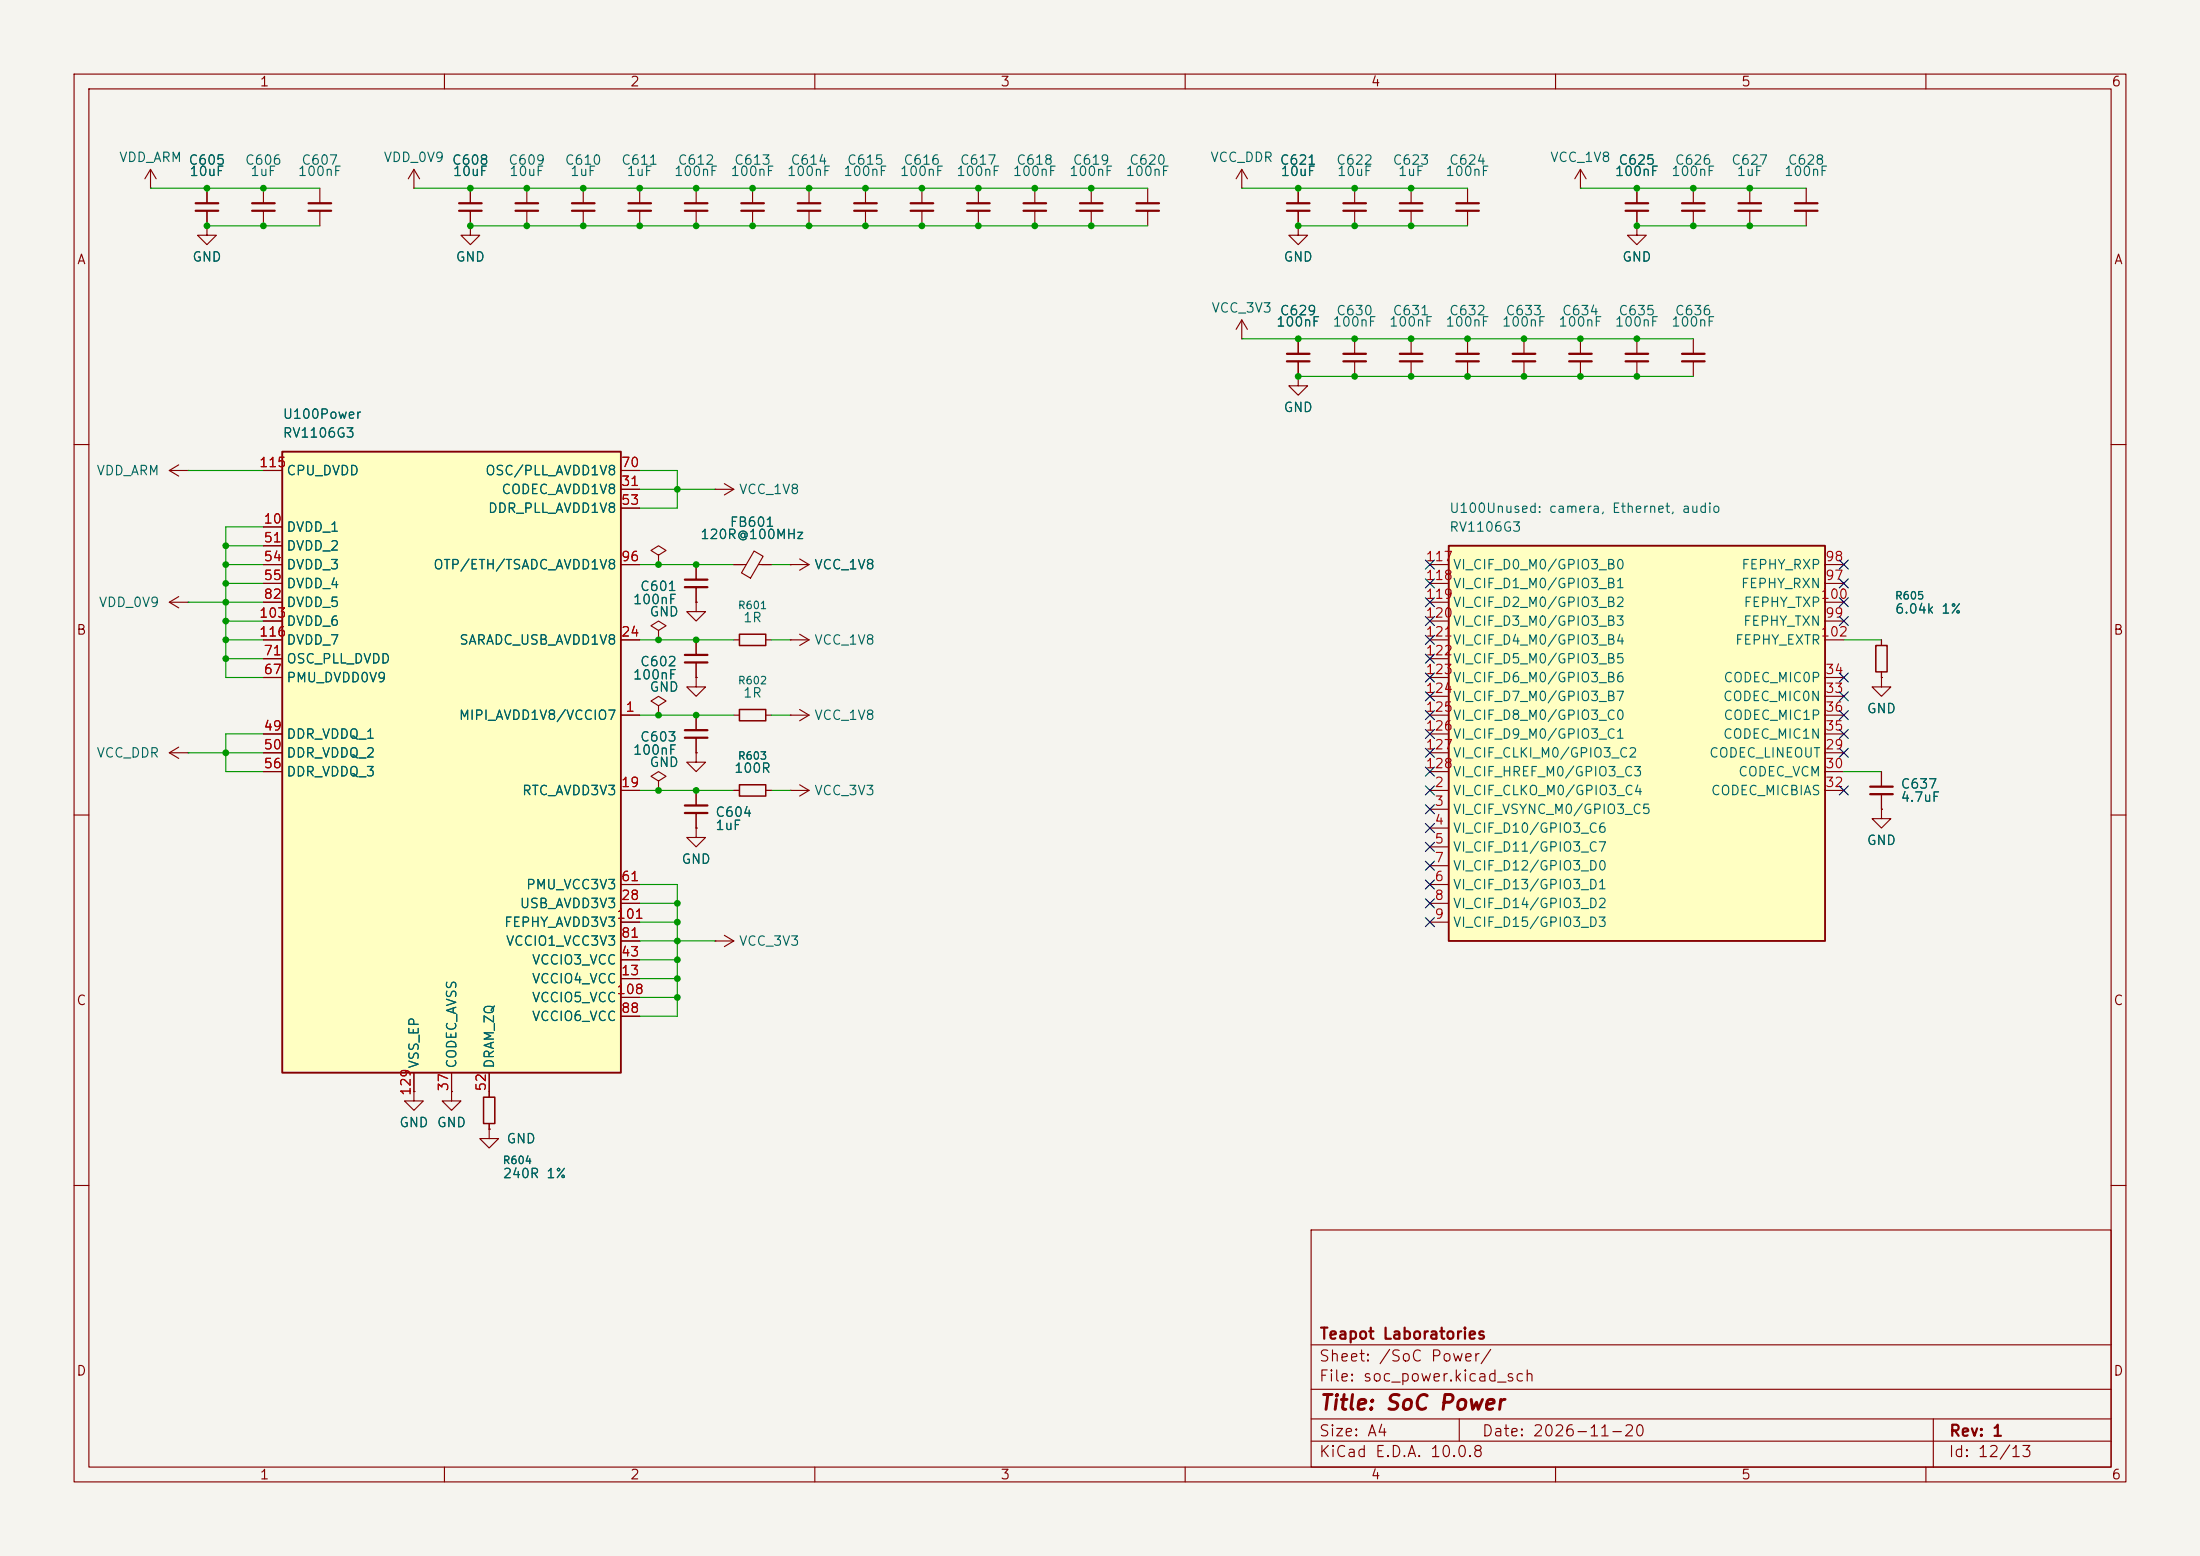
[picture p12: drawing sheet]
<svg xmlns="http://www.w3.org/2000/svg" width="297mm" height="210mm" viewBox="0 0 297 210" stroke-linecap="round" stroke-linejoin="round" font-family="sans-serif">
<path d="M0 0h297v210h-297z" fill="#f5f4ef" stroke="#f5f4ef" stroke-width=".14"/>
<g fill="none" stroke="#840000" stroke-width=".15">
<path d="M10 10h277v190h-277zM12 12h273v186h-273zM60 10v2M110 10v2M160 10v2M210 10v2M260 10v2M55.9 25.4h.1M55.9 22.9l-.8 1.2M55.9 22.9l.7 1.2M55.9 22.9v2.5M63.5 30.5v1.3h1.3l-1.3 1.2-1.3-1.2h1.3"/>
<path d="M63.5 30.5h.1M63.5 25.4v2M63.5 28.4v2.1M94 25.4v2M94 28.4v2.1M101.6 25.4v2M101.6 28.4v2.1M109.2 25.4v2M109.2 28.4v2.1M10 60h2M88.9 74.9l1-.6-1-.6-1 .6 1 .6v1.3M88.9 76.2h.1"/>
<path d="M94 76.2v2M94 79.2v2.1M96.5 66h.1M96.5 66h2.6M97.8 65.3l1.3 .7M99.1 76.2h1.6M99.1 66l-1.3 .8M101.8 74.4l1.2 .7-1.7 2.9-1.2-.7zM102.4 76.2h1.7M106.7 76.2h.1M106.7 76.2h2.5M107.9 75.4l1.3 .8"/>
<path d="M109.2 76.2l-1.3 .8M285 60h2M88.9 85.1l1-.6-1-.7-1 .7 1 .6v1.3M88.9 86.4h.1M94 81.3v1.3h1.2l-1.2 1.2-1.3-1.2h1.3M94 81.3h.1M94 91.4v1.3h1.2l-1.2 1.3-1.3-1.3h1.3M94 91.4h.1M94 86.4v2M94 89.4v2M99.1 86.4h.7M103.4 86.4h.7"/>
<path d="M106.7 96.5h.1M106.7 86.4h.1M106.7 96.5h2.5M106.7 86.4h2.5M107.9 95.8l1.3 .7M107.9 85.6l1.3 .8M109.2 96.5l-1.3 .8M109.2 86.4l-1.3 .7M10 110h2M285 110h2M55.9 147.3v1.3h1.2l-1.2 1.3-1.3-1.3h1.3M55.9 147.3h.1"/>
<path d="M66 152.4v1.3h1.3l-1.3 1.2-1.2-1.2h1.2M66 152.4h.1M66 147.3v.8M66 151.6v.8M10 160h2M177 166h108v32h-108zM285 160h2M60 198v2M110 198v2M160 198v2M177 194.5h108M177 191.5h108"/>
<path d="M177 187.5h108M177 181.5h108M197 191.5v3M210 198v2M260 198v2M261 191.5v6.5"/>
</g>
<path d="M62 27.4h3M62 28.4h3M92.5 27.4h3M92.5 28.4h3M100.1 27.4h3M100.1 28.4h3M107.7 27.4h3M107.7 28.4h3M92.5 78.2h3M92.5 79.2h3M92.5 88.4h3M92.5 89.4h3" fill="none" stroke="#840000" stroke-width=".3"/>
<path d="M99.8 85.6h3.6v1.5h-3.6zM65.3 148.1h1.5v3.5h-1.5z" fill="none" stroke="#840000" stroke-width=".2"/>
<path d="M38.1 61h45.7v83.8h-45.7z" fill="#ffffc2"/>
<path d="M38.1 61h45.7v83.8h-45.7z" fill="none" stroke="#840000" stroke-width=".25"/>
<g fill="none" stroke="#840000" stroke-width=".15">
<path d="M20.3 25.4h.1M20.3 22.9l-.7 1.2M20.3 22.9l.8 1.2M20.3 22.9v2.5M27.9 30.5v1.3h1.3l-1.3 1.2-1.2-1.2h1.2M27.9 30.5h.1M27.9 25.4v2M27.9 28.4v2.1M35.6 25.4v2M35.6 28.4v2.1M43.2 25.4v2M43.2 28.4v2.1"/>
<path d="M71.1 25.4v2M71.1 28.4v2.1M78.7 25.4v2M78.7 28.4v2.1M86.4 25.4v2M86.4 28.4v2.1M116.8 25.4v2M116.8 28.4v2.1M124.5 25.4v2M124.5 28.4v2.1M132.1 25.4v2M132.1 28.4v2.1"/>
<path d="M139.7 25.4v2M139.7 28.4v2.1M147.3 25.4v2M147.3 28.4v2.1M154.9 25.4v2M154.9 28.4v2.1M167.6 25.4h.1M167.6 22.9l-.7 1.2M167.6 22.9l.8 1.2M167.6 22.9v2.5M175.3 30.5v1.3h1.2l-1.2 1.2-1.3-1.2h1.3M175.3 30.5h.1"/>
<path d="M175.3 25.4v2M175.3 28.4v2.1M182.9 25.4v2M182.9 28.4v2.1M190.5 25.4v2M190.5 28.4v2.1M198.1 25.4v2M198.1 28.4v2.1M213.4 25.4h.1M213.4 22.9l-.8 1.2M213.4 22.9l.7 1.2M213.4 22.9v2.5"/>
<path d="M221 30.5v1.3h1.2l-1.2 1.2-1.3-1.2h1.3M221 30.5h.1M221 25.4v2M221 28.4v2.1M228.6 25.4v2M228.6 28.4v2.1M236.2 25.4v2M236.2 28.4v2.1M243.8 25.4v2M243.8 28.4v2.1M167.6 45.7h.1M167.6 43.2v2.5"/>
<path d="M167.6 43.2l-.7 1.3M167.6 43.2l.8 1.3M175.3 50.8v1.3h1.2l-1.2 1.2-1.3-1.2h1.3M175.3 50.8h.1M175.3 45.7v2.1M175.3 48.8v2M182.9 45.7v2.1M182.9 48.8v2M190.5 45.7v2.1M190.5 48.8v2M198.1 45.7v2.1M198.1 48.8v2"/>
<path d="M205.7 45.7v2.1M205.7 48.8v2M213.4 45.7v2.1M213.4 48.8v2M221 45.7v2.1M221 48.8v2M228.6 45.7v2.1M228.6 48.8v2M22.9 63.5h2.5M22.9 63.5l1.2 .8M24.1 62.7l-1.2 .8M25.4 63.5h.1"/>
<path d="M35.6 71.1h2.5M35.6 73.7h2.5M35.6 76.2h2.5M35.6 78.7h2.5M35.6 63.5h2.5M83.8 66h2.6M83.8 68.6h2.6M83.8 76.2h2.6M83.8 63.5h2.6M22.9 81.3h2.5M22.9 81.3l1.2 .7M24.1 80.5l-1.2 .8"/>
<path d="M25.4 81.3h.1M35.6 86.4h2.5M35.6 99.1h2.5M35.6 91.4h2.5M35.6 88.9h2.5M35.6 81.3h2.5M35.6 83.8h2.5M83.8 96.5h2.6M83.8 86.4h2.6M88.9 95.3l1-.7-1-.6-1 .6 1 .7v1.2M88.9 96.5h.1M94 96.5v2.1"/>
<path d="M94 99.6v2M99.1 96.5h.7M103.4 96.5h.7M254 91.4v1.3h1.3l-1.3 1.3-1.3-1.3h1.3M254 91.4h.1M254 86.4v.7M254 90.7v.7M22.9 101.6h2.5M22.9 101.6l1.2 .8M24.1 100.8l-1.2 .8M25.4 101.6h.1M35.6 101.6h2.5"/>
<path d="M35.6 104.1h2.5M83.8 106.7h2.6M83.8 119.4h2.6M88.9 105.4l1-.6-1-.7-1 .7 1 .6v1.3M88.9 106.7h.1M94 111.8v1.2h1.2l-1.2 1.3-1.3-1.3h1.3M94 111.8h.1M94 101.6v1.3h1.2l-1.2 1.2-1.3-1.2h1.3M94 101.6h.1M94 106.7v2M94 109.7v2.1M99.1 106.7h.7"/>
<path d="M103.4 106.7h.7M106.7 106.7h.1M106.7 106.7h2.5M107.9 105.9l1.3 .8M109.2 106.7l-1.3 .7M254 109.2v1.3h1.3l-1.3 1.3-1.3-1.3h1.3M254 109.2h.1M254 104.1v2.1M254 107.2v2M83.8 132.1h2.6M83.8 121.9h2.6M83.8 129.5h2.6"/>
<path d="M83.8 127h2.6M83.8 137.2h2.6M83.8 124.5h2.6M83.8 134.6h2.6M96.5 127h.1M96.5 127h2.6M97.8 126.2l1.3 .8M99.1 127l-1.3 .8M55.9 144.8v2.5M61 147.3v1.3h1.2l-1.2 1.3-1.3-1.3h1.3M61 147.3h.1M61 144.8v2.5"/>
<path d="M66 144.8v2.5"/>
</g>
<g fill="none" stroke="#840000" stroke-width=".3">
<path d="M26.4 27.4h3.1M26.4 28.4h3.1M34 27.4h3.1M34 28.4h3.1M41.7 27.4h3M41.7 28.4h3M69.6 27.4h3M69.6 28.4h3M77.2 27.4h3.1M77.2 28.4h3.1M84.8 27.4h3.1M84.8 28.4h3.1"/>
<path d="M115.3 27.4h3.1M115.3 28.4h3.1M122.9 27.4h3.1M122.9 28.4h3.1M130.6 27.4h3M130.6 28.4h3M138.2 27.4h3M138.2 28.4h3M145.8 27.4h3M145.8 28.4h3M153.4 27.4h3.1M153.4 28.4h3.1"/>
<path d="M173.7 27.4h3.1M173.7 28.4h3.1M181.4 27.4h3M181.4 28.4h3M189 27.4h3M189 28.4h3M196.6 27.4h3M196.6 28.4h3M219.5 27.4h3M219.5 28.4h3M227.1 27.4h3M227.1 28.4h3"/>
<path d="M234.7 27.4h3M234.7 28.4h3M242.3 27.4h3.1M242.3 28.4h3.1M173.7 47.8h3.1M173.7 48.8h3.1M181.4 47.8h3M181.4 48.8h3M189 47.8h3M189 48.8h3M196.6 47.8h3M196.6 48.8h3"/>
<path d="M204.2 47.8h3.1M204.2 48.8h3.1M211.8 47.8h3.1M211.8 48.8h3.1M219.5 47.8h3M219.5 48.8h3M227.1 47.8h3M227.1 48.8h3M92.5 98.6h3M92.5 99.6h3M92.5 108.7h3M92.5 109.7h3"/>
<path d="M252.5 106.2h3M252.5 107.2h3"/>
</g>
<path d="M99.8 95.8h3.6v1.5h-3.6zM253.2 87.1h1.6v3.6h-1.6zM99.8 105.9h3.6v1.5h-3.6z" fill="none" stroke="#840000" stroke-width=".2"/>
<path d="M195.6 73.7h50.8v53.3h-50.8z" fill="#ffffc2"/>
<path d="M195.6 73.7h50.8v53.3h-50.8z" fill="none" stroke="#840000" stroke-width=".25"/>
<g fill="none" stroke="#840000" stroke-width=".15">
<path d="M27.9 30.5h.1M27.9 25.4v2M27.9 28.4v2.1M63.5 30.5h.1M63.5 25.4v2M63.5 28.4v2.1M175.3 30.5h.1M175.3 25.4v2M175.3 28.4v2.1M221 30.5h.1M221 25.4v2M221 28.4v2.1"/>
<path d="M175.3 50.8h.1M175.3 45.7v2.1M175.3 48.8v2M35.6 78.7h2.5M35.6 76.2h2.5M35.6 71.1h2.5M35.6 73.7h2.5M35.6 63.5h2.5M83.8 76.2h2.6M83.8 66h2.6M83.8 68.6h2.6M83.8 63.5h2.6"/>
<path d="M88.9 76.2h.1M94 76.2v2M94 79.2v2.1M99.1 76.2h1.2M102.9 76.2h1.2M106.7 76.2h.1M193 78.7h2.6M193 76.2h2.6M246.4 78.7h2.5M246.4 76.2h2.5M35.6 91.4h2.5M35.6 99.1h2.5"/>
<path d="M35.6 83.8h2.5M35.6 81.3h2.5M35.6 86.4h2.5M35.6 88.9h2.5M83.8 96.5h2.6M83.8 86.4h2.6M88.9 86.4h.1M88.9 96.5h.1M94 91.4h.1M94 81.3h.1M94 86.4v2M94 89.4v2"/>
<path d="M94 96.5v2.1M94 99.6v2M193 94h2.6M193 91.4h2.6M193 99.1h2.6M193 96.5h2.6M193 83.8h2.6M193 81.3h2.6M193 86.4h2.6M193 88.9h2.6M246.4 94h2.5M246.4 91.4h2.5"/>
<path d="M246.4 99.1h2.5M246.4 96.5h2.5M246.4 83.8h2.5M246.4 81.3h2.5M246.4 86.4h2.5M254 91.4h.1M254 86.4v.7M254 90.7v.7M35.6 101.6h2.5M35.6 104.1h2.5M83.8 106.7h2.6M83.8 119.4h2.6"/>
<path d="M88.9 106.7h.1M94 101.6h.1M94 111.8h.1M94 106.7v2M94 109.7v2.1M99.1 106.7h.7M103.4 106.7h.7M193 106.7h2.6M193 109.2h2.6M193 111.8h2.6M193 114.3h2.6M193 119.4h2.6"/>
<path d="M193 116.8h2.6M193 101.6h2.6M193 104.1h2.6M246.4 106.7h2.5M246.4 101.6h2.5M246.4 104.1h2.5M254 109.2h.1M254 104.1v2.1M254 107.2v2M83.8 121.9h2.6M83.8 124.5h2.6M83.8 132.1h2.6"/>
<path d="M83.8 129.5h2.6M83.8 127h2.6M83.8 137.2h2.6M83.8 134.6h2.6M193 121.9h2.6M193 124.5h2.6M55.9 147.3h.1M55.9 144.8v2.5M61 147.3h.1M61 144.8v2.5M66 152.4h.1M66 144.8v3.3"/>
<path d="M66 151.6v.8"/>
</g>
<g fill="none" stroke="#009600" stroke-width=".15">
<path d="M20.3 25.4h22.9M27.9 30.5h15.3M55.9 25.4h99M63.5 30.5h91.4M167.6 25.4h30.5M175.3 30.5h22.8M213.4 25.4h30.4M221 30.5h22.8M167.6 45.7h61M175.3 50.8h53.3M25.4 63.5h10.2M30.5 73.7h5.1"/>
<path d="M30.5 76.2h5.1M30.5 78.7h5.1M35.6 71.1h-5.1v20.3h5.1M86.4 63.5h5v5.1h-5M86.4 76.2h12.7M86.4 66h10.1M104.1 76.2h2.6M25.4 81.3h10.2M30.5 83.8h5.1M30.5 86.4h5.1M30.5 88.9h5.1M35.6 99.1h-5.1v5h5.1"/>
<path d="M86.4 86.4h12.7M86.4 96.5h12.7M104.1 86.4h2.6M104.1 96.5h2.6M248.9 86.4h5.1M25.4 101.6h10.2M86.4 106.7h12.7M86.4 119.4h5v17.8h-5M104.1 106.7h2.6M248.9 104.1h5.1M86.4 127h10.1M86.4 129.5h5"/>
<path d="M86.4 132.1h5M86.4 134.6h5M86.4 124.5h5M86.4 121.9h5"/>
</g>
<g fill="none" stroke="#000084" stroke-width=".15">
<path d="M192.4 78.1l1.2 1.2M192.4 75.6l1.2 1.2M193.6 78.1l-1.2 1.2M193.6 75.6l-1.2 1.2M248.3 78.1l1.2 1.2M248.3 75.6l1.2 1.2M249.5 78.1l-1.2 1.2M249.5 75.6l-1.2 1.2M192.4 98.5l1.2 1.2M192.4 95.9l1.2 1.2M192.4 80.7l1.2 1.2M192.4 93.4l1.2 1.2"/>
<path d="M192.4 90.8l1.2 1.2M192.4 88.3l1.2 1.2M192.4 85.8l1.2 1.2M192.4 83.2l1.2 1.2M193.6 98.5l-1.2 1.2M193.6 95.9l-1.2 1.2M193.6 80.7l-1.2 1.2M193.6 93.4l-1.2 1.2M193.6 90.8l-1.2 1.2M193.6 88.3l-1.2 1.2M193.6 85.8l-1.2 1.2M193.6 83.2l-1.2 1.2"/>
<path d="M248.3 90.8l1.2 1.2M248.3 93.4l1.2 1.2M248.3 95.9l1.2 1.2M248.3 83.2l1.2 1.2M248.3 98.5l1.2 1.2M248.3 80.7l1.2 1.2M249.5 90.8l-1.2 1.2M249.5 93.4l-1.2 1.2M249.5 95.9l-1.2 1.2M249.5 83.2l-1.2 1.2M249.5 98.5l-1.2 1.2M249.5 80.7l-1.2 1.2"/>
<path d="M192.4 106.1l1.2 1.2M192.4 108.6l1.2 1.2M192.4 101l1.2 1.2M192.4 103.5l1.2 1.2M192.4 111.2l1.2 1.2M192.4 118.8l1.2 1.2M192.4 116.2l1.2 1.2M192.4 113.7l1.2 1.2M193.6 106.1l-1.2 1.2M193.6 108.6l-1.2 1.2M193.6 101l-1.2 1.2M193.6 103.5l-1.2 1.2"/>
<path d="M193.6 111.2l-1.2 1.2M193.6 118.8l-1.2 1.2M193.6 116.2l-1.2 1.2M193.6 113.7l-1.2 1.2M248.3 106.1l1.2 1.2M248.3 101l1.2 1.2M249.5 106.1l-1.2 1.2M249.5 101l-1.2 1.2M192.4 123.9l1.2 1.2M192.4 121.3l1.2 1.2M193.6 123.9l-1.2 1.2M193.6 121.3l-1.2 1.2"/>
</g>
<g fill="#009600">
<circle cx="175.3" cy="50.8" r=".46"/>
<circle cx="175.3" cy="45.7" r=".46"/>
<circle cx="175.3" cy="25.4" r=".46"/>
<circle cx="175.3" cy="30.5" r=".46"/>
<circle cx="182.9" cy="30.5" r=".46"/>
<circle cx="190.5" cy="30.5" r=".46"/>
<circle cx="182.9" cy="25.4" r=".46"/>
<circle cx="190.5" cy="25.4" r=".46"/>
<circle cx="190.5" cy="50.8" r=".46"/>
<circle cx="182.9" cy="45.7" r=".46"/>
<circle cx="182.9" cy="50.8" r=".46"/>
<circle cx="190.5" cy="45.7" r=".46"/>
<circle cx="228.6" cy="25.4" r=".46"/>
<circle cx="198.1" cy="45.7" r=".46"/>
<circle cx="205.7" cy="50.8" r=".46"/>
<circle cx="198.1" cy="50.8" r=".46"/>
<circle cx="205.7" cy="45.7" r=".46"/>
<circle cx="221" cy="50.8" r=".46"/>
<circle cx="221" cy="45.7" r=".46"/>
<circle cx="213.4" cy="45.7" r=".46"/>
<circle cx="213.4" cy="50.8" r=".46"/>
<circle cx="236.2" cy="30.5" r=".46"/>
<circle cx="228.6" cy="30.5" r=".46"/>
<circle cx="236.2" cy="25.4" r=".46"/>
<circle cx="221" cy="30.5" r=".46"/>
<circle cx="221" cy="25.4" r=".46"/>
<circle cx="91.4" cy="121.9" r=".46"/>
<circle cx="91.4" cy="124.5" r=".46"/>
<circle cx="91.4" cy="132.1" r=".46"/>
<circle cx="91.4" cy="134.6" r=".46"/>
<circle cx="91.4" cy="129.5" r=".46"/>
<circle cx="91.4" cy="127" r=".46"/>
<circle cx="91.4" cy="66" r=".46"/>
<circle cx="94" cy="86.4" r=".46"/>
<circle cx="88.9" cy="86.4" r=".46"/>
<circle cx="94" cy="76.2" r=".46"/>
<circle cx="88.9" cy="76.2" r=".46"/>
<circle cx="71.1" cy="25.4" r=".46"/>
<circle cx="71.1" cy="30.5" r=".46"/>
<circle cx="63.5" cy="30.5" r=".46"/>
<circle cx="63.5" cy="25.4" r=".46"/>
<circle cx="101.6" cy="30.5" r=".46"/>
<circle cx="101.6" cy="25.4" r=".46"/>
<circle cx="86.4" cy="25.4" r=".46"/>
<circle cx="94" cy="25.4" r=".46"/>
<circle cx="86.4" cy="30.5" r=".46"/>
<circle cx="94" cy="30.5" r=".46"/>
<circle cx="78.7" cy="30.5" r=".46"/>
<circle cx="109.2" cy="25.4" r=".46"/>
<circle cx="109.2" cy="30.5" r=".46"/>
<circle cx="116.8" cy="25.4" r=".46"/>
<circle cx="116.8" cy="30.5" r=".46"/>
<circle cx="132.1" cy="25.4" r=".46"/>
<circle cx="132.1" cy="30.5" r=".46"/>
<circle cx="139.7" cy="30.5" r=".46"/>
<circle cx="139.7" cy="25.4" r=".46"/>
<circle cx="124.5" cy="25.4" r=".46"/>
<circle cx="124.5" cy="30.5" r=".46"/>
<circle cx="147.3" cy="25.4" r=".46"/>
<circle cx="147.3" cy="30.5" r=".46"/>
<circle cx="78.7" cy="25.4" r=".46"/>
<circle cx="30.5" cy="101.6" r=".46"/>
<circle cx="30.5" cy="73.7" r=".46"/>
<circle cx="30.5" cy="76.2" r=".46"/>
<circle cx="30.5" cy="78.7" r=".46"/>
<circle cx="30.5" cy="81.3" r=".46"/>
<circle cx="30.5" cy="83.8" r=".46"/>
<circle cx="30.5" cy="86.4" r=".46"/>
<circle cx="30.5" cy="88.9" r=".46"/>
<circle cx="35.6" cy="30.5" r=".46"/>
<circle cx="35.6" cy="25.4" r=".46"/>
<circle cx="27.9" cy="30.5" r=".46"/>
<circle cx="27.9" cy="25.4" r=".46"/>
<circle cx="88.9" cy="96.5" r=".46"/>
<circle cx="88.9" cy="106.7" r=".46"/>
<circle cx="94" cy="106.7" r=".46"/>
<circle cx="94" cy="96.5" r=".46"/>
</g>
<text font-size="2" fill="#840000" x="178" y="190.8">Title: SoC Power</text>
<g font-size="1.5" fill="#840000">
<text x="178" y="184.1">Sheet: /SoC Power/</text>
<text x="178" y="181.1">Teapot Laboratories</text>
<text x="178" y="186.8">File: soc_power.kicad_sch</text>
<text x="178" y="197">KiCad E.D.A. 10.0.8</text>
<text x="178" y="194.2">Size: A4</text>
<text x="200" y="194.2">Date: 2026-11-20</text>
<text x="263" y="197">Id: 12/13</text>
<text x="263" y="194.2">Rev: 1</text>
</g>
<g font-size="1.3" fill="#840000">
<text x="35" y="12">1</text>
<text x="85" y="12">2</text>
<text x="135" y="12">3</text>
<text x="185" y="12">4</text>
<text x="235" y="12">5</text>
<text x="285" y="12">6</text>
<text x="10.3" y="36">A</text>
<text x="285.3" y="36">A</text>
<text x="10.2" y="86">B</text>
<text x="285.2" y="86">B</text>
<text x="10.2" y="136">C</text>
<text x="285.2" y="136">C</text>
<text x="10.2" y="186">D</text>
<text x="285.2" y="186">D</text>
<text x="35" y="200">1</text>
<text x="85" y="200">2</text>
<text x="135" y="200">3</text>
<text x="185" y="200">4</text>
<text x="235" y="200">5</text>
<text x="285" y="200">6</text>
</g>
<g font-size="1.3" fill="#006464">
<text x="16" y="22.2">VDD_ARM</text>
<text x="25.4" y="22.6">C605</text>
<text x="33" y="22.6">C606</text>
<text x="40.6" y="22.6">C607</text>
<text x="51.7" y="22.2">VDD_0V9</text>
<text x="60.9" y="22.6">C608</text>
<text x="68.5" y="22.6">C609</text>
<text x="76.2" y="22.6">C610</text>
<text x="83.8" y="22.6">C611</text>
<text x="91.4" y="22.6">C612</text>
<text x="99" y="22.6">C613</text>
<text x="106.6" y="22.6">C614</text>
<text x="114.3" y="22.6">C615</text>
<text x="121.9" y="22.6">C616</text>
<text x="129.5" y="22.6">C617</text>
<text x="137.1" y="22.6">C618</text>
<text x="144.7" y="22.6">C619</text>
<text x="152.4" y="22.6">C620</text>
<text x="163.3" y="22.2">VCC_DDR</text>
<text x="172.7" y="22.6">C621</text>
<text x="180.3" y="22.6">C622</text>
<text x="187.9" y="22.6">C623</text>
<text x="195.5" y="22.6">C624</text>
<text x="209.2" y="22.2">VCC_1V8</text>
<text x="218.4" y="22.6">C625</text>
<text x="226" y="22.6">C626</text>
<text x="233.6" y="22.6">C627</text>
<text x="241.3" y="22.6">C628</text>
<text x="25.5" y="24.1">10uF</text>
<text x="33.7" y="24.1">1uF</text>
<text x="40.1" y="24.1">100nF</text>
<text x="61" y="24.1">10uF</text>
<text x="68.7" y="24.1">10uF</text>
<text x="76.9" y="24.1">1uF</text>
<text x="84.5" y="24.1">1uF</text>
<text x="90.9" y="24.1">100nF</text>
<text x="98.5" y="24.1">100nF</text>
<text x="106.2" y="24.1">100nF</text>
<text x="113.8" y="24.1">100nF</text>
<text x="121.4" y="24.1">100nF</text>
<text x="129" y="24.1">100nF</text>
<text x="136.6" y="24.1">100nF</text>
<text x="144.3" y="24.1">100nF</text>
<text x="151.9" y="24.1">100nF</text>
<text x="172.8" y="24.1">10uF</text>
<text x="180.4" y="24.1">10uF</text>
<text x="188.6" y="24.1">1uF</text>
<text x="195.1" y="24.1">100nF</text>
<text x="217.9" y="24.1">100nF</text>
<text x="225.5" y="24.1">100nF</text>
<text x="234.4" y="24.1">1uF</text>
<text x="240.8" y="24.1">100nF</text>
<text x="25.9" y="35.6">GND</text>
<text x="61.4" y="35.6">GND</text>
<text x="173.2" y="35.6">GND</text>
<text x="218.9" y="35.6">GND</text>
<text x="163.5" y="42.5">VCC_3V3</text>
<text x="172.2" y="44.4">100nF</text>
<text x="172.7" y="42.9">C629</text>
<text x="179.8" y="44.4">100nF</text>
<text x="180.3" y="42.9">C630</text>
<text x="187.4" y="44.4">100nF</text>
<text x="187.9" y="42.9">C631</text>
<text x="195.1" y="44.4">100nF</text>
<text x="195.5" y="42.9">C632</text>
<text x="202.7" y="44.4">100nF</text>
<text x="203.2" y="42.9">C633</text>
<text x="210.3" y="44.4">100nF</text>
<text x="210.8" y="42.9">C634</text>
<text x="217.9" y="44.4">100nF</text>
<text x="218.4" y="42.9">C635</text>
<text x="225.5" y="44.4">100nF</text>
<text x="226" y="42.9">C636</text>
<text x="38.1" y="56.8">U100Power</text>
<text x="38.1" y="59.4">RV1106G3</text>
<text x="173.2" y="55.9">GND</text>
<text x="12.9" y="64.5">VDD_ARM</text>
<text x="38.6" y="64.5">CPU_DVDD</text>
<text x="65.4" y="64.5">OSC/PLL_AVDD1V8</text>
<text x="65.8" y="69.5">DDR_PLL_AVDD1V8</text>
<text x="67.6" y="67">CODEC_AVDD1V8</text>
<text x="98.4" y="71.4">FB601</text>
<text x="99.7" y="67">VCC_1V8</text>
<text x="195.6" y="69.5">U100Unused: camera, Ethernet, audio</text>
<text x="38.6" y="72.1">DVDD_1</text>
<text x="38.6" y="74.6">DVDD_2</text>
<text x="38.6" y="77.2">DVDD_3</text>
<text x="58.4" y="77.2">OTP/ETH/TSADC_AVDD1V8</text>
<text x="94.4" y="73.1">120R@100MHz</text>
<text x="109.8" y="77.2">VCC_1V8</text>
<text x="195.6" y="72.1">RV1106G3</text>
<text x="196.1" y="77.2">VI_CIF_D0_M0/GPIO3_B0</text>
<text x="235" y="77.2">FEPHY_RXP</text>
<text x="13.2" y="82.2">VDD_0V9</text>
<text x="38.6" y="79.7">DVDD_4</text>
<text x="38.6" y="82.2">DVDD_5</text>
<text x="85.4" y="81.9">100nF</text>
<text x="86.3" y="80.1">C601</text>
<text x="87.6" y="83.5">GND</text>
<text x="196.1" y="79.7">VI_CIF_D1_M0/GPIO3_B1</text>
<text x="196.1" y="82.2">VI_CIF_D2_M0/GPIO3_B2</text>
<text x="234.9" y="79.7">FEPHY_RXN</text>
<text x="235.3" y="82.2">FEPHY_TXP</text>
<text x="255.7" y="83.1">6.04k 1%</text>
<text x="38.6" y="89.9">OSC_PLL_DVDD</text>
<text x="38.6" y="84.8">DVDD_6</text>
<text x="38.6" y="87.3">DVDD_7</text>
<text x="61.9" y="87.3">SARADC_USB_AVDD1V8</text>
<text x="100.2" y="84.3">1R</text>
<text x="109.8" y="87.3">VCC_1V8</text>
<text x="196.1" y="84.8">VI_CIF_D3_M0/GPIO3_B3</text>
<text x="196.1" y="87.3">VI_CIF_D4_M0/GPIO3_B4</text>
<text x="196.1" y="89.9">VI_CIF_D5_M0/GPIO3_B5</text>
<text x="234.2" y="87.3">FEPHY_EXTR</text>
<text x="235.2" y="84.8">FEPHY_TXN</text>
<text x="38.6" y="92.4">PMU_DVDD0V9</text>
<text x="85.4" y="92">100nF</text>
<text x="86.3" y="90.2">C602</text>
<text x="87.6" y="93.7">GND</text>
<text x="100.2" y="94.5">1R</text>
<text x="196.1" y="92.4">VI_CIF_D6_M0/GPIO3_B6</text>
<text x="196.1" y="94.9">VI_CIF_D7_M0/GPIO3_B7</text>
<text x="232.5" y="94.9">CODEC_MIC0N</text>
<text x="232.6" y="92.4">CODEC_MIC0P</text>
<text x="38.6" y="100">DDR_VDDQ_1</text>
<text x="61.9" y="97.5">MIPI_AVDD1V8/VCCIO7</text>
<text x="86.3" y="100.4">C603</text>
<text x="109.8" y="97.5">VCC_1V8</text>
<text x="196.1" y="97.5">VI_CIF_D8_M0/GPIO3_C0</text>
<text x="196.1" y="100">VI_CIF_D9_M0/GPIO3_C1</text>
<text x="232.5" y="100">CODEC_MIC1N</text>
<text x="232.6" y="97.5">CODEC_MIC1P</text>
<text x="251.9" y="96.6">GND</text>
<text x="12.9" y="102.6">VCC_DDR</text>
<text x="38.6" y="102.6">DDR_VDDQ_2</text>
<text x="38.6" y="105.1">DDR_VDDQ_3</text>
<text x="70.4" y="107.6">RTC_AVDD3V3</text>
<text x="85.4" y="102.2">100nF</text>
<text x="87.6" y="103.8">GND</text>
<text x="99" y="104.6">100R</text>
<text x="109.8" y="107.6">VCC_3V3</text>
<text x="196.1" y="107.6">VI_CIF_CLKO_M0/GPIO3_C4</text>
<text x="196.1" y="102.6">VI_CIF_CLKI_M0/GPIO3_C2</text>
<text x="196.1" y="105.1">VI_CIF_HREF_M0/GPIO3_C3</text>
<text x="230.6" y="102.6">CODEC_LINEOUT</text>
<text x="230.9" y="107.6">CODEC_MICBIAS</text>
<text x="234.6" y="105.1">CODEC_VCM</text>
<text x="256.5" y="106.8">C637</text>
<text x="96.5" y="110.6">C604</text>
<text x="96.5" y="112.3">1uF</text>
<text x="196.1" y="110.2">VI_CIF_VSYNC_M0/GPIO3_C5</text>
<text x="196.1" y="112.7">VI_CIF_D10/GPIO3_C6</text>
<text x="256.5" y="108.5">4.7uF</text>
<text x="91.9" y="116.9">GND</text>
<text x="196.1" y="115.3">VI_CIF_D11/GPIO3_C7</text>
<text x="196.1" y="117.8">VI_CIF_D12/GPIO3_D0</text>
<text x="251.9" y="114.4">GND</text>
<text x="68" y="125.4">FEPHY_AVDD3V3</text>
<text x="70.1" y="122.9">USB_AVDD3V3</text>
<text x="70.9" y="120.3">PMU_VCC3V3</text>
<text x="196.1" y="120.3">VI_CIF_D13/GPIO3_D1</text>
<text x="196.1" y="122.9">VI_CIF_D14/GPIO3_D2</text>
<text x="196.1" y="125.4">VI_CIF_D15/GPIO3_D3</text>
<text x="68.2" y="128">VCCIO1_VCC3V3</text>
<text x="71.7" y="130.5">VCCIO3_VCC</text>
<text x="99.7" y="128">VCC_3V3</text>
<text x="71.7" y="133">VCCIO4_VCC</text>
<text x="71.7" y="135.6">VCCIO5_VCC</text>
<text x="71.7" y="138.1">VCCIO6_VCC</text>
<text x="56.8" y="144.3" transform="rotate(-90 56.8 144.3)">VSS_EP</text>
<text x="61.9" y="144.3" transform="rotate(-90 61.9 144.3)">CODEC_AVSS</text>
<text x="67" y="144.3" transform="rotate(-90 67 144.3)">DRAM_ZQ</text>
<text x="53.8" y="152.5">GND</text>
<text x="58.9" y="152.5">GND</text>
<text x="68.3" y="154.6">GND</text>
<text x="67.8" y="159.3">240R 1%</text>
</g>
<g font-size="1.3" fill="#a90000">
<text x="34.9" y="63.4">115</text>
<text x="83.8" y="65.9">31</text>
<text x="83.8" y="63.4">70</text>
<text x="35.5" y="71">10</text>
<text x="83.8" y="68.4">53</text>
<text x="35.5" y="73.5">51</text>
<text x="35.5" y="76.1">54</text>
<text x="83.8" y="76.1">96</text>
<text x="192.4" y="76.1">117</text>
<text x="246.3" y="76.1">98</text>
<text x="34.9" y="83.7">103</text>
<text x="35.5" y="78.6">55</text>
<text x="35.5" y="81.1">82</text>
<text x="192.4" y="78.6">118</text>
<text x="192.4" y="81.1">119</text>
<text x="192.4" y="83.7">120</text>
<text x="245.7" y="81.1">100</text>
<text x="246.3" y="78.6">97</text>
<text x="246.3" y="83.7">99</text>
<text x="34.9" y="86.2">116</text>
<text x="35.5" y="88.8">71</text>
<text x="83.8" y="86.2">24</text>
<text x="192.4" y="86.2">121</text>
<text x="192.4" y="88.8">122</text>
<text x="245.7" y="86.2">102</text>
<text x="35.5" y="91.3">67</text>
<text x="192.4" y="91.3">123</text>
<text x="192.4" y="93.8">124</text>
<text x="246.3" y="93.8">33</text>
<text x="246.3" y="91.3">34</text>
<text x="35.5" y="98.9">49</text>
<text x="35.5" y="101.5">50</text>
<text x="84.4" y="96.4">1</text>
<text x="192.4" y="96.4">125</text>
<text x="192.4" y="98.9">126</text>
<text x="192.4" y="101.5">127</text>
<text x="246.3" y="101.5">29</text>
<text x="246.3" y="98.9">35</text>
<text x="246.3" y="96.4">36</text>
<text x="35.5" y="104">56</text>
<text x="83.8" y="106.5">19</text>
<text x="192.4" y="104">128</text>
<text x="193.6" y="106.5">2</text>
<text x="246.3" y="104">30</text>
<text x="246.3" y="106.5">32</text>
<text x="193.6" y="109.1">3</text>
<text x="193.6" y="111.6">4</text>
<text x="83.8" y="119.2">61</text>
<text x="193.6" y="114.2">5</text>
<text x="193.6" y="119.2">6</text>
<text x="193.6" y="116.7">7</text>
<text x="83.1" y="124.3">101</text>
<text x="83.8" y="121.8">28</text>
<text x="193.6" y="121.8">8</text>
<text x="193.6" y="124.3">9</text>
<text x="83.8" y="131.9">13</text>
<text x="83.8" y="129.4">43</text>
<text x="83.8" y="126.9">81</text>
<text x="83.1" y="134.5">108</text>
<text x="83.8" y="137">88</text>
<text x="55.7" y="148" transform="rotate(-90 55.7 148)">129</text>
<text x="60.8" y="147.4" transform="rotate(-90 60.8 147.4)">37</text>
<text x="65.9" y="147.4" transform="rotate(-90 65.9 147.4)">52</text>
</g>
<g font-size="1" fill="#006464">
<text x="99.5" y="82.5">R601</text>
<text x="255.7" y="81.2">R605</text>
<text x="99.5" y="92.6">R602</text>
<text x="99.5" y="102.8">R603</text>
<text x="67.8" y="157.4">R604</text>
</g>
</svg>
